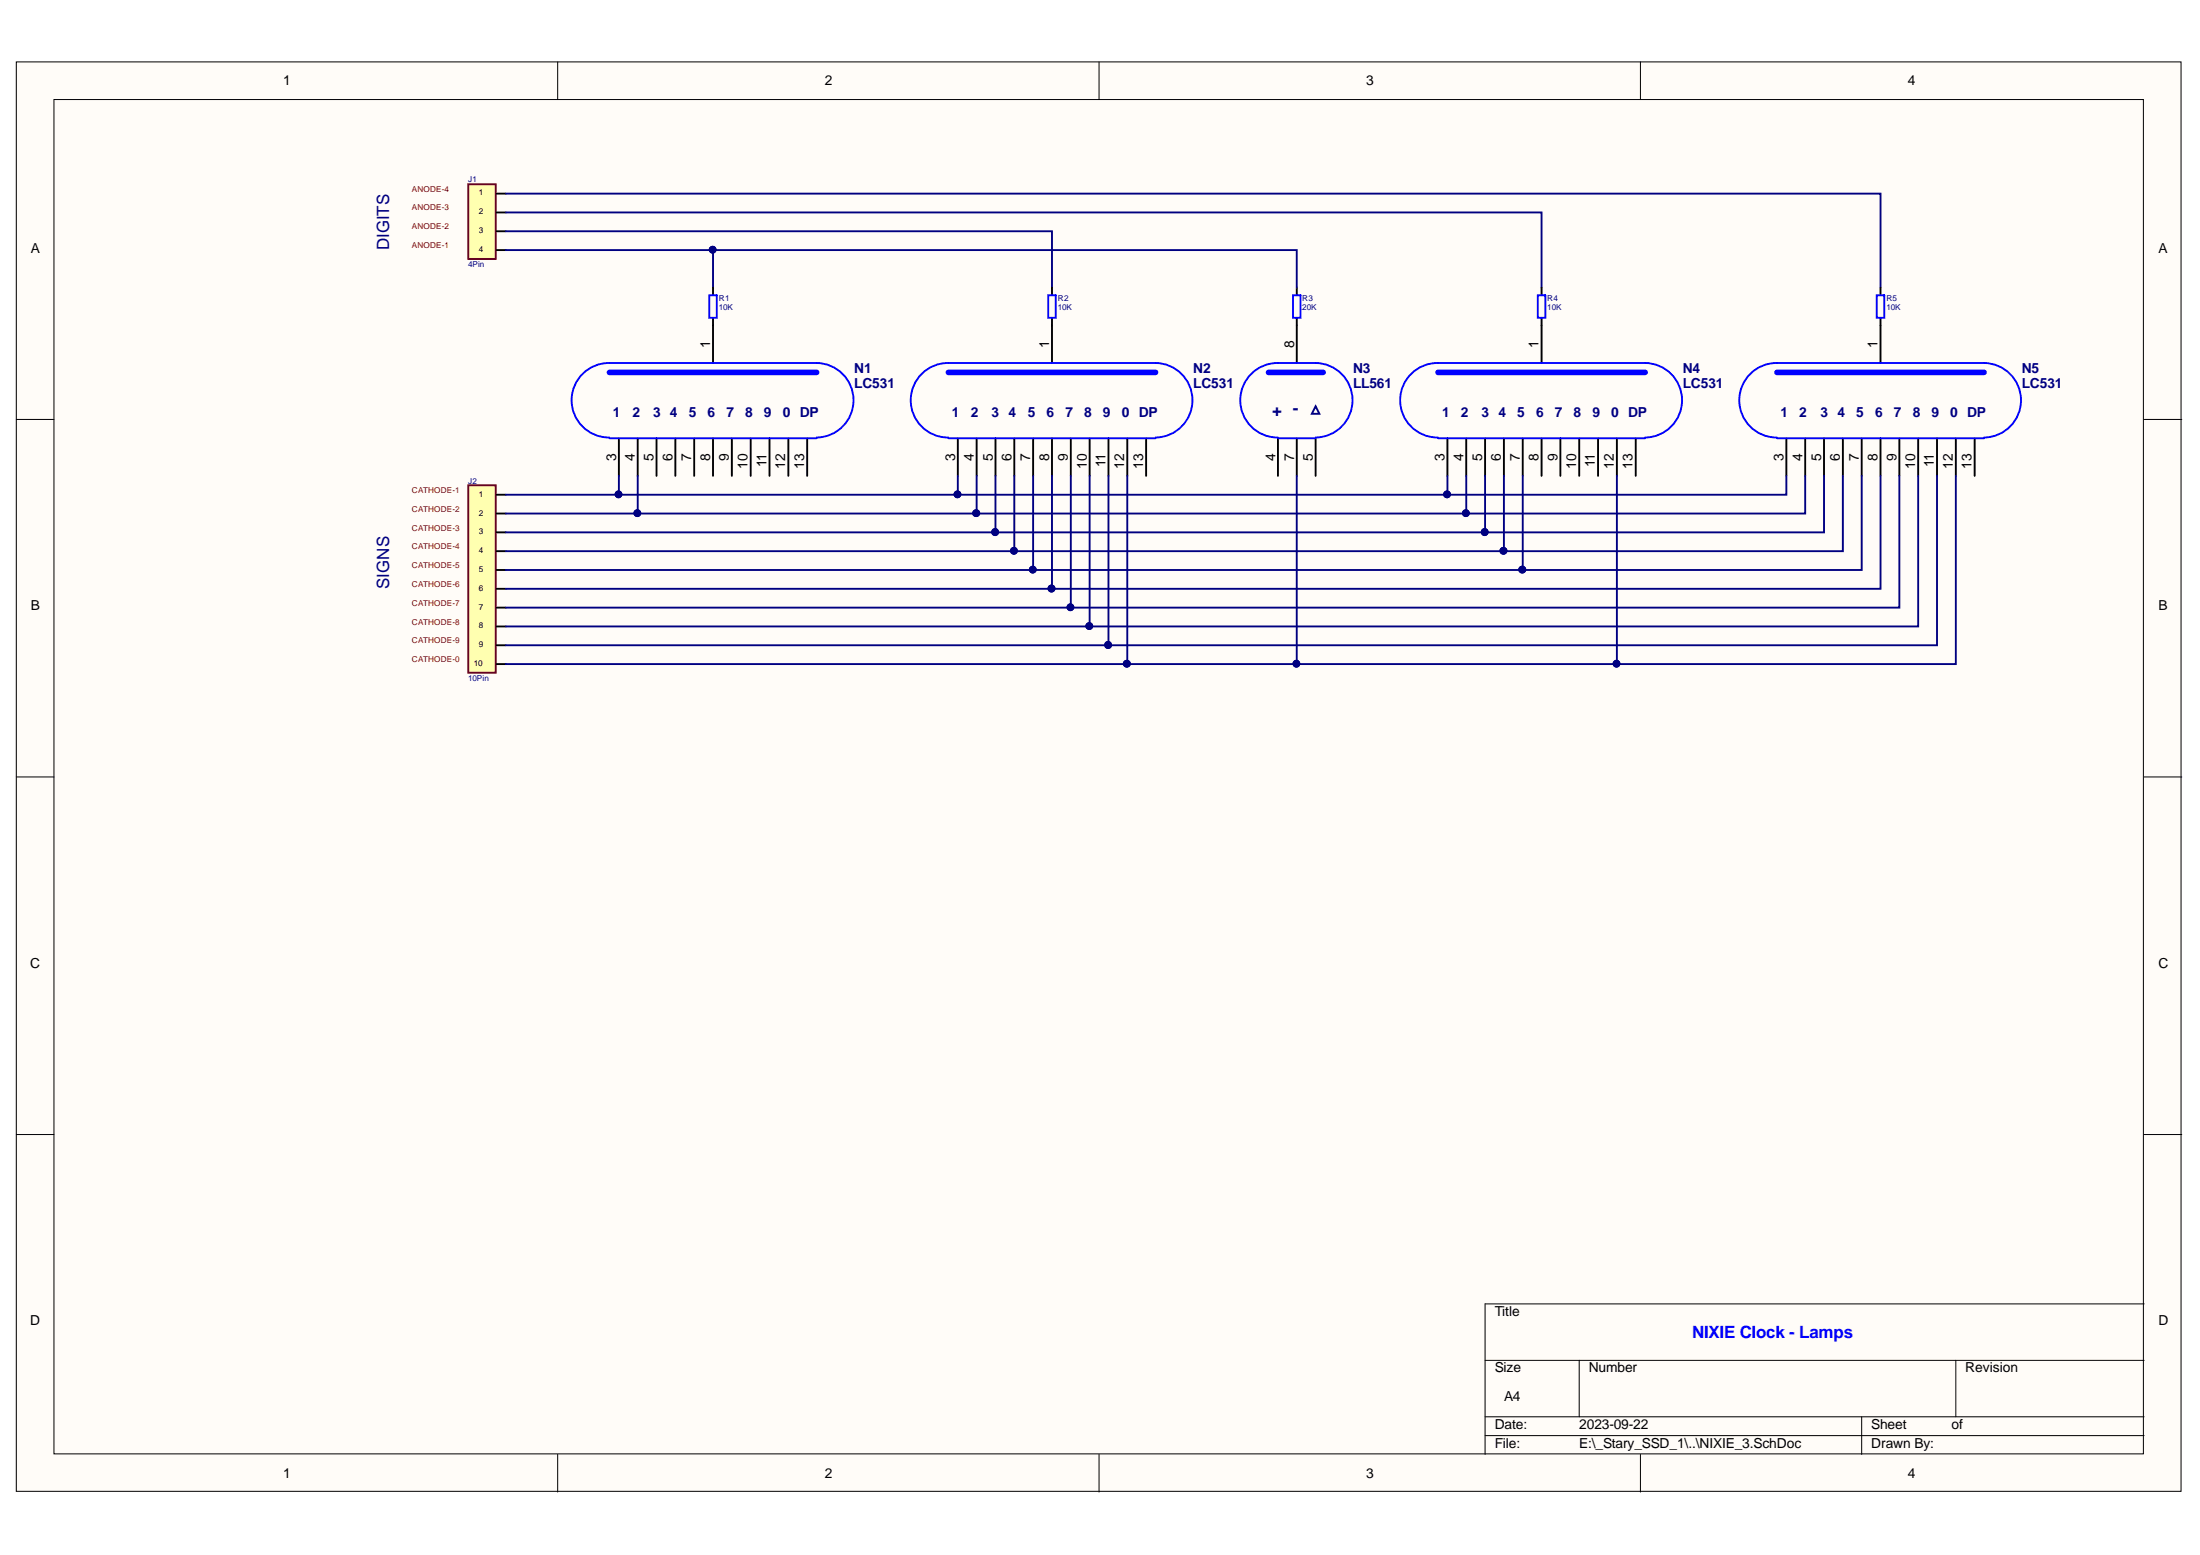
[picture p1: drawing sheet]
<svg xmlns="http://www.w3.org/2000/svg" width="297mm" height="210mm" viewBox="0 0 297 210" stroke-linecap="round" stroke-linejoin="round" font-family="sans-serif">
<g fill="#fffcf8" stroke="#000" stroke-width=".14">
<path d="M2.2 8.4h292.3v192.9h-292.3z"/>
<path d="M7.3 13.4h282.1v182.9h-282.1z"/>
</g>
<g fill="none" stroke="#000" stroke-width=".14">
<path d="M75.3 8.4v5M148.4 8.4v5M221.5 8.4v5M2.2 56.6h5.1M289.5 56.6h5.1M2.2 104.9h5.1M289.5 104.9h5.1M2.2 153.1h5.1M289.5 153.1h5.1M289.5 176h-89v20.3M75.3 196.3v5.1M148.4 196.3v5.1"/>
<path d="M200.5 183.6h89M200.5 191.2h89M200.5 193.8h89M213.2 183.6v7.6M221.5 196.3v5.1M251.4 191.2v5.1M264.1 183.6v7.6"/>
</g>
<g fill="none" stroke="#000" stroke-width=".25">
<path d="M83.6 59.2v5M86.1 59.2v5M88.6 59.2v5M91.2 59.2v5M93.7 59.2v5M96.3 43.9v5.1M96.3 59.2v5M98.8 59.2v5M101.4 59.2v5M103.9 59.2v5M106.4 59.2v5M109 59.2v5"/>
<path d="M129.3 59.2v5M131.9 59.2v5M134.4 59.2v5M137 59.2v5M139.5 59.2v5M142 43.9v5.1M142 59.2v5M144.6 59.2v5M147.1 59.2v5M149.7 59.2v5M152.2 59.2v5M154.7 59.2v5"/>
<path d="M172.5 59.2v5M175.1 43.9v5.1M175.1 59.2v5M177.6 59.2v5M195.4 59.2v5M198 59.2v5M200.5 59.2v5M203.1 59.2v5M205.6 59.2v5M208.1 43.9v5.1M208.1 59.2v5M210.7 59.2v5"/>
<path d="M213.2 59.2v5M215.8 59.2v5M218.3 59.2v5M220.9 59.2v5M241.2 59.2v5M243.7 59.2v5M246.3 59.2v5M248.8 59.2v5M251.4 59.2v5M253.9 43.9v5.1M253.9 59.2v5M256.4 59.2v5"/>
<path d="M259 59.2v5M261.5 59.2v5M264.1 59.2v5M266.6 59.2v5"/>
</g>
<path d="M82.3 59.1a5 5 0 0 1-5.1-5.1 5 5 0 0 1 5.1-5h28a5 5 0 0 1 4.9 5 5 5 0 0 1-4.9 5.1M82.3 59.2h28M128.1 59.1a5 5 0 0 1-5.1-5.1 5 5 0 0 1 5.1-5h27.9a5 5 0 0 1 5 5 5 5 0 0 1-5 5.1M128.1 59.2h27.9M172.5 59.1a5 5 0 0 1-5-5.1 5 5 0 0 1 5-5h5.1a5 5 0 0 1 5 5 5 5 0 0 1-5 5.1M172.5 59.2h5.1M194.2 59.1a5 5 0 0 1-5.2-5.1 5 5 0 0 1 5.2-5h27.9a5 5 0 0 1 5 5 5 5 0 0 1-5 5.1M194.2 59.2h27.9M239.9 59.2h28M267.9 59.1a5 5 0 0 0 5-5.1 5 5 0 0 0-5-5h-28a5 5 0 0 0-5.1 5 5 5 0 0 0 5.1 5.1" fill="none" stroke="#00f" stroke-width=".25"/>
<path d="M82.3 50.3h28M128.1 50.3h27.9M171.3 50.3h7.3M194.2 50.3h27.9M239.9 50.3h28" fill="none" stroke="#00f" stroke-width=".76"/>
<path d="M177.6 54.8l.5 1.1h-1z" fill="none" stroke="#000080" stroke-width=".25"/>
<path d="M63.2 24.9h3.7v10.1h-3.7z" fill="#ffffb0" stroke="#800000" stroke-width=".25"/>
<g fill="none" stroke="#000" stroke-width=".25">
<path d="M67 26.1h1.3M67 28.7h1.3M67 31.2h1.3M67 33.8h1.3M96.3 38.8v1.1M142 38.8v1.1M175.1 38.8v1.1M208.1 38.8v1.1M253.9 38.8v1.1M96.3 42.9v1M142 42.9v1M175.1 42.9v1"/>
<path d="M208.1 42.9v1M253.9 42.9v1"/>
</g>
<g fill="none" stroke="#000080" stroke-width=".25">
<path d="M68.3 28.7h139.8v10.1M68.3 26.1h185.6v12.7M68.3 31.2h73.7v7.6M68.3 33.8h28v5M96.3 33.8h78.8v5M83.6 64.2v2.6M86.1 64.2v5.1M129.3 64.2v2.6M131.9 64.2v5.1M134.4 64.2v7.7M137 64.2v10.2M139.5 64.2v12.7"/>
<path d="M142 64.2v15.3M144.6 64.2v17.8M147.1 64.2v20.4M149.7 64.2v22.9M152.2 64.2v25.4M195.4 64.2v2.6M198 64.2v5.1M200.5 64.2v7.7M203.1 64.2v10.2M205.6 64.2v12.7M218.3 64.2v25.4"/>
</g>
<g fill="#000080" stroke="#000080" stroke-width=".14">
<circle cx="195.4" cy="66.7" r=".46"/>
<circle cx="129.3" cy="66.7" r=".46"/>
<circle cx="83.5" cy="66.7" r=".46"/>
<circle cx="197.9" cy="69.3" r=".46"/>
<circle cx="131.8" cy="69.3" r=".46"/>
<circle cx="86.1" cy="69.3" r=".46"/>
<circle cx="134.4" cy="71.8" r=".46"/>
<circle cx="136.9" cy="74.4" r=".46"/>
<circle cx="200.5" cy="71.8" r=".46"/>
<circle cx="203" cy="74.4" r=".46"/>
<circle cx="139.4" cy="76.9" r=".46"/>
<circle cx="205.5" cy="76.9" r=".46"/>
<circle cx="142" cy="79.4" r=".47"/>
<circle cx="144.5" cy="82" r=".46"/>
<circle cx="147.1" cy="84.5" r=".46"/>
<circle cx="149.6" cy="87.1" r=".46"/>
<circle cx="152.1" cy="89.6" r=".46"/>
<circle cx="218.3" cy="89.6" r=".46"/>
<circle cx="96.2" cy="33.7" r=".46"/>
</g>
<path d="M95.8 39.9h1v3h-1zM141.5 39.9h1v3h-1zM174.6 39.9h1v3h-1zM207.6 39.9h1v3h-1zM253.4 39.9h1v3h-1z" fill="none" stroke="#00f" stroke-width=".25"/>
<path d="M63.2 65.5h3.7v25.3h-3.7z" fill="#ffffb0" stroke="#800000" stroke-width=".25"/>
<path d="M67 66.8h1.3M67 69.3h1.3M67 71.9h1.3M67 74.4h1.3M67 76.9h1.3M67 79.5h1.3M67 82h1.3M67 84.6h1.3M67 87.1h1.3M67 89.6h1.3" fill="none" stroke="#000" stroke-width=".25"/>
<path d="M175.1 64.2v25.4M241.2 64.2v2.6h-172.9M243.7 64.2v5.1h-175.4M246.3 64.2v7.7h-178M248.8 64.2v10.2h-180.5M251.4 64.2v12.7h-183.1M253.9 64.2v15.3h-185.6M256.4 64.2v17.8h-188.1M259 64.2v20.4h-190.7M261.5 64.2v22.9h-193.2M264.1 64.2v25.4h-195.8" fill="none" stroke="#000080" stroke-width=".25"/>
<g fill="#000080" stroke="#000080" stroke-width=".14">
<circle cx="175" cy="89.6" r=".46"/>
<circle cx="152.1" cy="89.6" r=".46"/>
<circle cx="218.3" cy="89.6" r=".46"/>
<circle cx="149.6" cy="87.1" r=".46"/>
<circle cx="147.1" cy="84.5" r=".46"/>
<circle cx="144.5" cy="82" r=".46"/>
<circle cx="142" cy="79.4" r=".47"/>
<circle cx="139.4" cy="76.9" r=".46"/>
<circle cx="205.5" cy="76.9" r=".46"/>
<circle cx="136.9" cy="74.4" r=".46"/>
<circle cx="203" cy="74.4" r=".46"/>
<circle cx="134.4" cy="71.8" r=".46"/>
<circle cx="200.5" cy="71.8" r=".46"/>
<circle cx="86.1" cy="69.3" r=".46"/>
<circle cx="131.8" cy="69.3" r=".46"/>
<circle cx="197.9" cy="69.3" r=".46"/>
<circle cx="83.5" cy="66.7" r=".46"/>
<circle cx="129.3" cy="66.7" r=".46"/>
<circle cx="195.4" cy="66.7" r=".46"/>
</g>
<g font-size="2.3" fill="#000080">
<text x="52.5" y="33.7" transform="rotate(-90 52.5 33.7)">DIGITS</text>
<text x="171.8" y="56.1">+ -</text>
<text x="52.5" y="79.5" transform="rotate(-90 52.5 79.5)">SIGNS</text>
</g>
<text font-size="2.3" fill="#00f" x="228.5" y="180.6">NIXIE Clock - Lamps</text>
<g font-size="1.9">
<text x="38.2" y="11.5">1</text>
<text x="111.4" y="11.5">2</text>
<text x="184.5" y="11.5">3</text>
<text x="257.6" y="11.5">4</text>
<text x="4.1" y="34.2">A</text>
<text x="291.4" y="34.2">A</text>
<text x="95.9" y="46.9" transform="rotate(-90 95.9 46.9)">1</text>
<text x="141.6" y="46.9" transform="rotate(-90 141.6 46.9)">1</text>
<text x="174.7" y="46.9" transform="rotate(-90 174.7 46.9)">8</text>
<text x="207.7" y="46.9" transform="rotate(-90 207.7 46.9)">1</text>
<text x="253.5" y="46.9" transform="rotate(-90 253.5 46.9)">1</text>
<text x="83.2" y="62.2" transform="rotate(-90 83.2 62.2)">3</text>
<text x="85.7" y="62.2" transform="rotate(-90 85.7 62.2)">4</text>
<text x="88.3" y="62.2" transform="rotate(-90 88.3 62.2)">5</text>
<text x="90.8" y="62.2" transform="rotate(-90 90.8 62.2)">6</text>
<text x="93.3" y="62.2" transform="rotate(-90 93.3 62.2)">7</text>
<text x="95.9" y="62.2" transform="rotate(-90 95.9 62.2)">8</text>
<text x="98.4" y="62.2" transform="rotate(-90 98.4 62.2)">9</text>
<text x="100.9" y="63.2" transform="rotate(-90 100.9 63.2)">10</text>
<text x="103.5" y="63.1" transform="rotate(-90 103.5 63.1)">11</text>
<text x="106" y="63.2" transform="rotate(-90 106 63.2)">12</text>
<text x="108.6" y="63.2" transform="rotate(-90 108.6 63.2)">13</text>
<text x="129" y="62.2" transform="rotate(-90 129 62.2)">3</text>
<text x="131.5" y="62.2" transform="rotate(-90 131.5 62.2)">4</text>
<text x="134" y="62.2" transform="rotate(-90 134 62.2)">5</text>
<text x="136.6" y="62.2" transform="rotate(-90 136.6 62.2)">6</text>
<text x="139.1" y="62.2" transform="rotate(-90 139.1 62.2)">7</text>
<text x="141.6" y="62.2" transform="rotate(-90 141.6 62.2)">8</text>
<text x="144.2" y="62.2" transform="rotate(-90 144.2 62.2)">9</text>
<text x="146.7" y="63.2" transform="rotate(-90 146.7 63.2)">10</text>
<text x="149.3" y="63.1" transform="rotate(-90 149.3 63.1)">11</text>
<text x="151.8" y="63.2" transform="rotate(-90 151.8 63.2)">12</text>
<text x="154.3" y="63.2" transform="rotate(-90 154.3 63.2)">13</text>
<text x="172.2" y="62.2" transform="rotate(-90 172.2 62.2)">4</text>
<text x="174.7" y="62.2" transform="rotate(-90 174.7 62.2)">7</text>
<text x="177.3" y="62.2" transform="rotate(-90 177.3 62.2)">5</text>
<text x="195" y="62.2" transform="rotate(-90 195 62.2)">3</text>
<text x="197.6" y="62.2" transform="rotate(-90 197.6 62.2)">4</text>
<text x="200.1" y="62.2" transform="rotate(-90 200.1 62.2)">5</text>
<text x="202.7" y="62.2" transform="rotate(-90 202.7 62.2)">6</text>
<text x="205.2" y="62.2" transform="rotate(-90 205.2 62.2)">7</text>
<text x="207.7" y="62.2" transform="rotate(-90 207.7 62.2)">8</text>
<text x="210.3" y="62.2" transform="rotate(-90 210.3 62.2)">9</text>
<text x="212.8" y="63.2" transform="rotate(-90 212.8 63.2)">10</text>
<text x="215.3" y="63.1" transform="rotate(-90 215.3 63.1)">11</text>
<text x="217.9" y="63.2" transform="rotate(-90 217.9 63.2)">12</text>
<text x="220.4" y="63.2" transform="rotate(-90 220.4 63.2)">13</text>
<text x="240.8" y="62.2" transform="rotate(-90 240.8 62.2)">3</text>
<text x="243.4" y="62.2" transform="rotate(-90 243.4 62.2)">4</text>
<text x="245.9" y="62.2" transform="rotate(-90 245.9 62.2)">5</text>
<text x="248.4" y="62.2" transform="rotate(-90 248.4 62.2)">6</text>
<text x="251" y="62.2" transform="rotate(-90 251 62.2)">7</text>
<text x="253.5" y="62.2" transform="rotate(-90 253.5 62.2)">8</text>
<text x="256" y="62.2" transform="rotate(-90 256 62.2)">9</text>
<text x="258.6" y="63.2" transform="rotate(-90 258.6 63.2)">10</text>
<text x="261.1" y="63.1" transform="rotate(-90 261.1 63.1)">11</text>
<text x="263.7" y="63.2" transform="rotate(-90 263.7 63.2)">12</text>
<text x="266.2" y="63.2" transform="rotate(-90 266.2 63.2)">13</text>
<text x="4.1" y="82.4">B</text>
<text x="291.4" y="82.4">B</text>
<text x="4.1" y="130.6">C</text>
<text x="291.4" y="130.6">C</text>
<text x="4.1" y="178.9">D</text>
<text x="201.8" y="177.7">Title</text>
<text x="291.4" y="178.9">D</text>
<text x="201.8" y="185.3">Size</text>
<text x="214.5" y="185.3">Number</text>
<text x="265.4" y="185.3">Revision</text>
<text x="203.1" y="189.1">A4</text>
<text x="201.8" y="192.9">Date:</text>
<text x="201.8" y="195.4">File:</text>
<text x="213.2" y="192.9">2023-09-22</text>
<text x="213.2" y="195.4">E:\_Stary_SSD_1\..\NIXIE_3.SchDoc</text>
<text x="252.7" y="192.9">Sheet</text>
<text x="252.7" y="195.4">Drawn By:</text>
<text x="263.5" y="192.9">of</text>
<text x="38.2" y="199.5">1</text>
<text x="111.4" y="199.5">2</text>
<text x="184.5" y="199.5">3</text>
<text x="257.6" y="199.5">4</text>
</g>
<g font-size="1.9" fill="#000080">
<text x="115.3" y="50.4">N1</text>
<text x="115.3" y="52.4">LC531</text>
<text x="161.1" y="50.4">N2</text>
<text x="161.1" y="52.4">LC531</text>
<text x="182.7" y="50.4">N3</text>
<text x="182.7" y="52.4">LL561</text>
<text x="227.2" y="50.4">N4</text>
<text x="227.2" y="52.4">LC531</text>
<text x="273" y="50.4">N5</text>
<text x="273" y="52.4">LC531</text>
<text x="82.8" y="56.2">1</text>
<text x="85.4" y="56.2">2</text>
<text x="88.2" y="56.2">3</text>
<text x="90.5" y="56.2">4</text>
<text x="93" y="56.2">5</text>
<text x="95.5" y="56.2">6</text>
<text x="98.1" y="56.2">7</text>
<text x="100.6" y="56.2">8</text>
<text x="103.1" y="56.2">9</text>
<text x="105.7" y="56.2">0 DP</text>
<text x="128.5" y="56.2">1</text>
<text x="131.1" y="56.2">2</text>
<text x="133.9" y="56.2">3</text>
<text x="136.1" y="56.2">4</text>
<text x="138.8" y="56.2">5</text>
<text x="141.3" y="56.2">6</text>
<text x="143.8" y="56.2">7</text>
<text x="146.4" y="56.2">8</text>
<text x="148.9" y="56.2">9</text>
<text x="151.5" y="56.2">0 DP</text>
<text x="194.7" y="56.2">1</text>
<text x="197.2" y="56.2">2</text>
<text x="200" y="56.2">3</text>
<text x="202.3" y="56.2">4</text>
<text x="204.9" y="56.2">5</text>
<text x="207.4" y="56.2">6</text>
<text x="209.9" y="56.2">7</text>
<text x="212.5" y="56.2">8</text>
<text x="215" y="56.2">9</text>
<text x="217.5" y="56.2">0 DP</text>
<text x="240.4" y="56.2">1</text>
<text x="242.9" y="56.2">2</text>
<text x="245.8" y="56.2">3</text>
<text x="248.1" y="56.2">4</text>
<text x="250.6" y="56.2">5</text>
<text x="253.2" y="56.2">6</text>
<text x="255.7" y="56.2">7</text>
<text x="258.2" y="56.2">8</text>
<text x="260.8" y="56.2">9</text>
<text x="263.3" y="56.2">0 DP</text>
</g>
<g font-size="1.1" fill="#800000">
<text x="55.6" y="28.4">ANODE-3</text>
<text x="55.6" y="25.9">ANODE-4</text>
<text x="55.6" y="33.5">ANODE-1</text>
<text x="55.6" y="31">ANODE-2</text>
<text x="55.6" y="66.5">CATHODE-1</text>
<text x="55.6" y="69.1">CATHODE-2</text>
<text x="55.6" y="71.6">CATHODE-3</text>
<text x="55.6" y="74.2">CATHODE-4</text>
<text x="55.6" y="76.7">CATHODE-5</text>
<text x="55.6" y="79.2">CATHODE-6</text>
<text x="55.6" y="81.8">CATHODE-7</text>
<text x="55.6" y="89.4">CATHODE-0</text>
<text x="55.6" y="84.3">CATHODE-8</text>
<text x="55.6" y="86.8">CATHODE-9</text>
</g>
<g font-size="1.1" fill="#000080">
<text x="63.2" y="24.6">J1</text>
<text x="63.2" y="36">4Pin</text>
<text x="97.1" y="40.6">R1</text>
<text x="97.1" y="41.9">10K</text>
<text x="142.8" y="40.6">R2</text>
<text x="142.8" y="41.9">10K</text>
<text x="175.8" y="40.6">R3</text>
<text x="175.8" y="41.9">20K</text>
<text x="208.9" y="40.6">R4</text>
<text x="208.9" y="41.9">10K</text>
<text x="254.7" y="40.6">R5</text>
<text x="254.7" y="41.9">10K</text>
<text x="63.2" y="65.3">J2</text>
<text x="63.2" y="91.9">10Pin</text>
</g>
<g font-size="1.1">
<text x="64.6" y="26.4">1</text>
<text x="64.6" y="28.9">2</text>
<text x="64.6" y="31.5">3</text>
<text x="64.6" y="34">4</text>
<text x="64.6" y="67.1">1</text>
<text x="64.6" y="69.6">2</text>
<text x="64.6" y="72.1">3</text>
<text x="64.6" y="74.7">4</text>
<text x="64.6" y="77.2">5</text>
<text x="64.6" y="79.7">6</text>
<text x="64.6" y="82.3">7</text>
<text x="64" y="89.9">10</text>
<text x="64.6" y="84.8">8</text>
<text x="64.6" y="87.3">9</text>
</g>
</svg>
